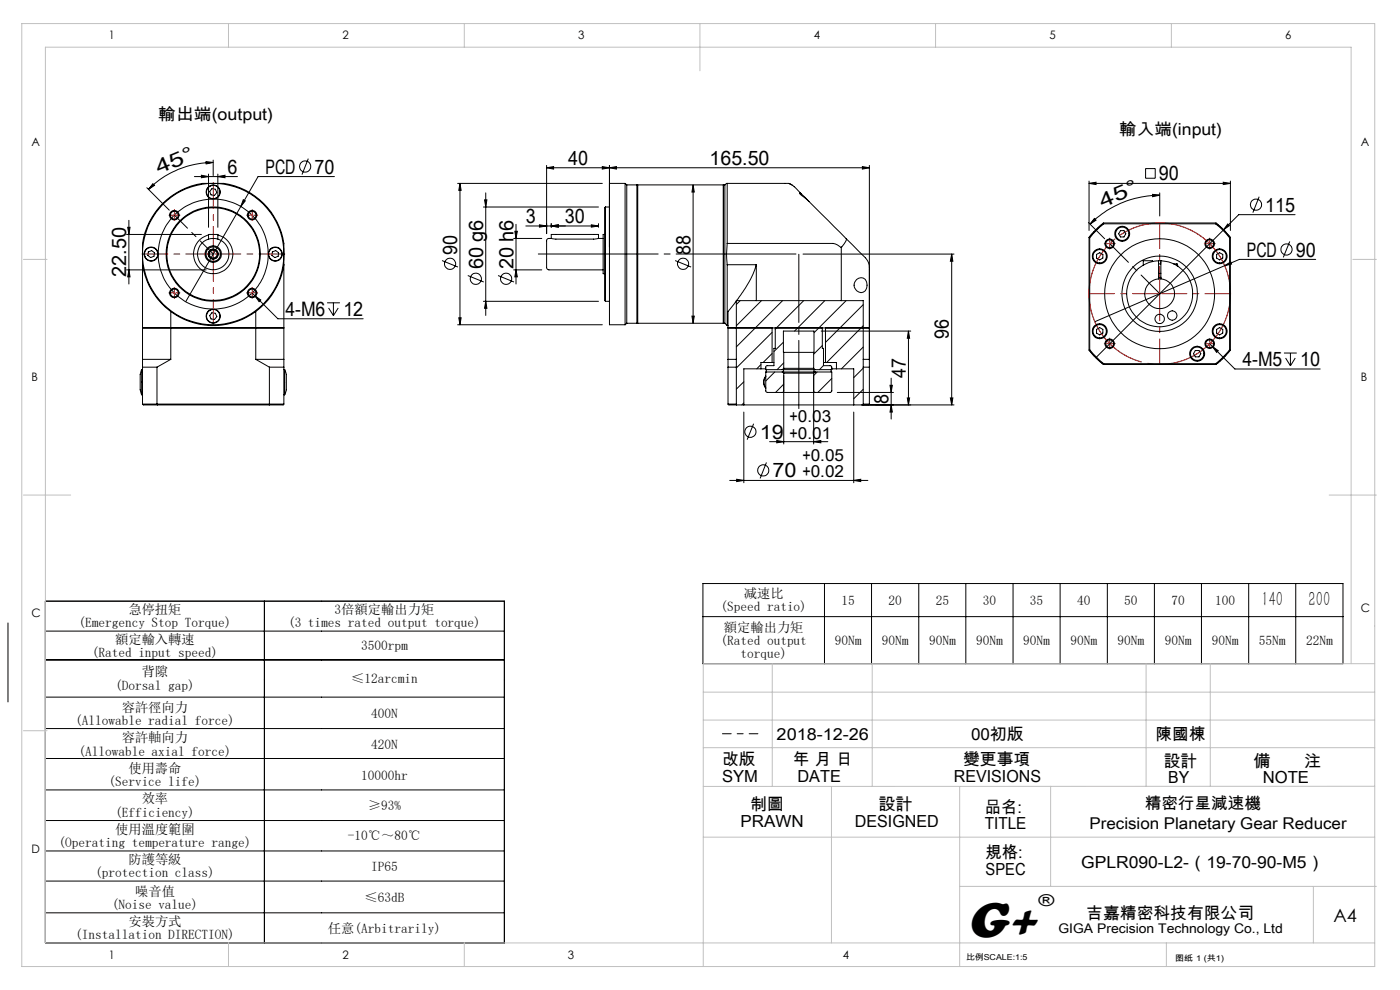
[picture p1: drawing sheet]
<svg xmlns="http://www.w3.org/2000/svg" width="297mm" height="210mm" viewBox="0 0 297 210" stroke-linecap="round" stroke-linejoin="round" font-family="sans-serif">
<g fill="none" stroke="#000" stroke-width=".21">
<path d="M31.2 39.8l4.7 4.8M32.4 39l.4 .3-1.3 .9zM41.2 37.5h9.2M42.7 37.2l1.5 .3-1.5 .2zM43.7 34.3l1.5 .2-1.5 .3zM44.2 36.9v11.3M45.2 34.5a19.2 19.2 0 0 0-13.7 5.7M45.2 34v3.2M46.2 37.5l1.5-.3v.5zM46.2 36.9v11.3M65.4 33.6l-1.3 3.4M70.9 37.5h-16.1l-3.7 6.3"/>
<path d="M97.1 38.9h30.7M97.6 38.9l.2 1.5h-.5zM97.6 38.9v30M116 35.6l1.4-.3v.6zM116 35.1v14.5M116 35.6h68.4M127.8 35.3l1.5 .3-1.5 .3zM129.3 35.6l1.5-.3v.6zM129.3 35.1v17.3M132.6 38.9v30M132.6 38.9h-3.3v30h3.3M132.6 38.9l.4 .3"/>
<path d="M133 39.2v29.4M133 39.2h2.1M135.1 39.2v29.4M135.1 39.2l.2 .1M135.3 39.2v29.4M135.3 39.2h18.5M147 39.2l.3 1.5h-.5zM147 39.2v29.4M153.5 39.2v29.4M153.8 39.2v29.4M153.8 39.2l.3-.3h13.2l.7 .4M154.3 38.9v12.7"/>
<path d="M167.4 38.9l1 .6 1.6 1.6M183 35.3l1.4 .3-1.4 .3zM184.4 35.1v50.6M231 38.9l1.5-.2v.4zM231 38.4v10.5M231 38.9h30M243 35.8h2.1v2h-2.1zM259.5 38.7l1.5 .2-1.5 .2zM261 38.4v10.5M26.8 57.2h16.9M26.8 49.7h15.9M27.1 48.2h.5l-.3 1.5z"/>
<path d="M27.3 57.2l.3 1.5h-.5zM27.3 46.7v13.5M30.2 53.9a15 15 0 0 0 15 15 15 15 0 0 0 15-15M30.2 53.9a15 15 0 0 1 15-15 15 15 0 0 1 15 15M30.2 53.9a14.4 14.4 0 0 1 6.1-12.3 13.9 13.9 0 0 1 8.9-2.7 14.6 14.6 0 0 1 13.6 8.2 12.7 12.7 0 0 1 1.4 6.8M30.2 56.2a15.2 15.2 0 0 0 15 12.9 15.2 15.2 0 0 0 15-12.9M30.2 53.9v2.3M30.2 56.2v29.5M31.5 53.4l.7-.2 .6 .4-.1 .8-.7 .2-.6-.4zM44.2 50.7v-1h2v1M44.2 49.8a4.2 4.2 0 0 0-2.4 6.5 4.2 4.2 0 0 0 6.9 0 4.2 4.2 0 0 0-2.5-6.5M44.9 40l.8 .1 .3 .7-.5 .6-.7-.1-.3-.7z"/>
<path d="M51.1 43.8l-11.7 20.2M51.6 42.4l.4 .2-.9 1.2zM57.8 53.4l.7-.2 .6 .4-.1 .8-.7 .2-.6-.4zM60.2 53.9v2.3M60.2 56.2v29.5M93.8 55.3l3.4 1.3M99.2 58.4l3.4 1.4M102.6 43.9h24.4M102.8 42.4h.5l-.3 1.5zM103 40.9v26M105.7 58.4l3.3 1.4M109 57.2h5.9"/>
<path d="M109 50.6h5.9M109.2 49.1h.5l-.2 1.5zM109.5 57.2l.2 1.5h-.5zM109.5 47.6v12.6M111.5 47.9h15.5M114.4 47.7l1.6 .2-1.6 .3zM116.9 47.9l1.6-.2v.5zM116.9 50.6v-.9h10.1v.9M116.9 50.6h-.7l-.2 .4v5.8l.2 .3 11.8 .1M116.9 50.6l.9 .1h8.4l.8-.1M116.9 47.4v.8M125.4 47.7l1.6 .2-1.6 .3z"/>
<path d="M127 50.6h1M127 47.4v.8M128.3 49.7h-.3v8.4h.3M128.4 43.9v20M128.4 43.9l-.1 .2v17.8a2.81 2.81 0 0 0 .1 2M128.4 43.9h.9M143.2 55.3l3.4 1.3M154.3 51.6l-.2 2.3 .2 2.3M154.3 51.6h22.4l1 .4 .8 .5M154.3 56.2v12.9M154.3 56.2h6.1M160.4 56.2a26.2 26.2 0 0 1-4.2 7.6"/>
<path d="M160.4 56.2v7.6M170 41.1l-.3-.2a.65 .65 0 0 0 .5 .7l1.2 .9M170 41.1l1.4 1.4M170.4 53.9h32M171.4 42.5l8.1 8.2M178.5 52.5v11.3M179.5 50.7l-.1 .6-.9 1.2M179.5 50.7l4.3 4.3a2.85 2.85 0 0 1 .6 1.8M181.7 59.3a1.32 1.32 0 0 1 1.6-.2 1.32 1.32 0 0 1 .6 1.4 1.37 1.37 0 0 1-1.1 1.6 1.37 1.37 0 0 1-1.6-1.3 1.62 1.62 0 0 1 .5-1.5zM201.9 53.9l.2 1.5h-.5zM201.9 53.9v32M230.9 47.2l3.5 3.5"/>
<path d="M231 50.4h.2M231.2 50.4v23.8M232.2 46.3l.3 .4-1.3 .8zM232.4 48.9l1.7-1.6h23.9l1.2 1.1 1.8 2v23.9l-.9 1-2.1 2h-23.9l-1.2-1-1.9-2v-23.9zM232.6 54l.7-.4 .7 .4v.7l-.7 .4-.7-.4zM234.1 47.5l-2.9 2.9M234.1 47.5v-.2l-.8 .7-2.3 2.4M234.1 47.5h23.8M237.7 48.9h.7l.4 .7-.4 .7h-.7l-.4-.7zM242.5 55.3v1M242.5 55.3h.1M242.5 55.3h2v.2"/>
<path d="M244.5 41.2l1.5 .2-1.5 .3zM245.8 58.8v.4M245.8 59.2a3.2 3.2 0 0 0-2.5 4.8 3.2 3.2 0 0 0 5.4 0 3.2 3.2 0 0 0-2.4-4.8M245.8 55.3l-1.3 .2M245.8 55.3v3.5M245.8 59.2h.5M245.8 55.3h.5M245.8 58.8h.5M245.8 56h.5M245.8 58h.5M246 41.4a21 21 0 0 0-14.8 6.1M246 40.9v4.9"/>
<path d="M246.3 55.3v3.5M246.3 55.3a7 7 0 0 1 6 10.2 7 7 0 0 1-11.7 1.1 7 7 0 0 1 3.9-11.1M246.3 58.8v.4M249 56h.7M249.7 56v.4M249.7 56l.1 .5M257.9 47.5l1.9 1.7 1 1.2M257.9 47.5l.1-.2 1.6 1.4M258.1 54l.6-.4 .7 .4v.7l-.7 .4-.6-.4zM259.6 48.7l1.4 1.7h-.2M259.8 56.4l1.3-.8 .2 .4zM259.8 56.4l-27.6 11.9"/>
<path d="M260.5 47.5l.3 .4-1.2 .8zM260.8 50.4v23.8M267.1 41.7l-1.3 3.4M273.6 51.2l-1.4 3.4M274.7 45.5h-11.9l-30.3 30.4M279.1 55h-16.2l-3.1 1.4M30.1 78.4v5.3M30.1 78.4l-.4 1.5a8.5 8.5 0 0 0 .3 3.7l.1 .1M30.1 78.4h.1M30.2 76.2h6M30.2 77.9h3.1M30.2 69.6h30"/>
<path d="M33.3 77.9v7.8M36.2 76.2l-2.9 1.7M36.2 66.1v10.1M44.9 66.3l.8 .2 .3 .7-.5 .6-.7-.1-.3-.8zM53.5 62.2l5.4 5.4h18.1M54.1 62.8l1.2 .8-.3 .4zM54.3 76.2h5.9M54.3 66.1v10.1M54.3 76.2l2.8 1.7M57.1 77.9h3.1M57.1 77.9v7.8M60.2 78.4h.2"/>
<path d="M60.4 78.4v5.3M60.4 78.4l.1 .4a13.4 13.4 0 0 1 .1 4.3l-.2 .6M69.4 64.2h2.7M69.7 65.3l1 1.6M70.7 64.2v2.7M71.8 65.3l-1.1 1.6M97.1 68.9h30.7M97.3 67.4h.5l-.2 1.5zM102.6 63.9h24.4M103 63.9l.3 1.5h-.5zM128.4 63.9h.9M133 68.6l-.4 .3"/>
<path d="M133 68.6h20.8M146.8 67.1h.5l-.3 1.5zM153.8 68.6l.5 .5M154.3 69.1h.1M154.4 77.9h1.8M154.4 76.2h1.8M154.4 69.6h30M156.2 63.8l-1.8 2.3v19.6M156.2 63.8v22.1M156.2 63.8h4.2M156.2 63.8h.1M157 63.8l-.8 .8"/>
<path d="M160.4 63.8h18.1M161.4 78.2h1.1M161.4 78.2h-3.6v7.7M161.4 77.3l-.9 .9M161.5 63.8l-5.3 5.3M162.5 79.8v.1a1.96 1.96 0 0 0 0 2.4M162.5 79.8a2.06 2.06 0 0 0 0 2.6M162.6 78.4v.5M163.8 76.9h.4M163.8 76.9h-2.4v1.3M163.8 69.6v7.3M163.8 70.5l-7.6 7.6"/>
<path d="M163.8 75l-1.9 1.9M164.4 78.9l-1.9 1.9M164.5 69.6v4.3h-.3v3.7h-1.6l-.1 .2v.6h3.4M165.9 78.9h-3.4v4.2l.3 .1h3.1M165.9 78.4h.3M165.9 78.9h.3M165.9 78.9l.4 .3M166 63.8l-9.8 9.8M166.2 72.6l-2 2M166.2 78.4h6.5M166.2 78.9h6.5M166.2 78.4v.5"/>
<path d="M166.3 78.1h6.3M166.3 79.2h6.3M166.3 74.7h6.3M166.3 74.7v3.4M166.3 79.2v15M166.3 74.7l-.1-4.5h6.5l-.1 4.5M166.3 78.1l-.4 .3M166.3 77l-1.4 1.4M170.5 63.8l-6 6M172.6 74.7v3.4M172.6 79.2v15M172.6 78.1l.3 .3"/>
<path d="M172.7 78.4h.2M172.7 78.9h.2M172.7 78.4v.5M172.9 78.9h3.6l-.1 4.1-.3 .2h-3.2M172.9 78.9l-.3 .3M173.4 78.9l-.8 .7M174.2 70.2h19M174.4 69.6v4.3h.3v3.7h1.5l.3 .3v.5h-3.6M174.4 73.3l-1.8 1.8M174.7 76.9h.4M174.7 77.5l-.9 .9M175 63.8l-6.4 6.4"/>
<path d="M175.1 76.9h2.3v1.3M175.1 69.6v7.3M176.3 78.4v.5M176.5 78.2h.9M177.4 78.2h3.7v7.7M178.5 63.8h4.6v12.4M179.5 63.8l-6.8 6.8M183.1 76.2h1.3M183.1 77.9h1.3M183.1 76.2v1.7M183.1 77.9v8h1.2l.1-.2M183.1 64.6l-8 8"/>
<path d="M183.1 69.1l-7.7 7.8M183.1 73.6l-4.6 4.6M183.1 78.1l-2 2M192.7 70.2l.3 1.5h-.5zM192.7 70.2v15.7M231.2 74.2l2.9 2.9M231.2 74.2l-.2 .1 1.1 1.2 2 1.8v-.2M232.6 69.9l.7-.4 .7 .4v.8l-.7 .3-.7-.3zM234.1 77.1h23.8M253.6 74.4h.8l.3 .6-.3 .7h-.8l-.4-.7zM256.6 72.9l5.4 5.4h18.1M257.2 73.5l1.2 .9-.3 .3z"/>
<path d="M258.1 69.9l.6-.4 .7 .4v.8l-.7 .3-.6-.3zM260.8 74.2l-1.3 1.5-1.6 1.4M260.8 74.2l.2 .1-1.8 2-1.2 1-.1-.2M272.4 74.9h2.7M272.7 75.9l1.1 1.7M273.8 74.9v2.7M274.8 75.9l-1 1.7M30.1 83.7h.1M30.2 85.7h3.1M30.2 85.7l.2 .2h3M33.3 85.7l.1 .2M33.3 85.7h23.8"/>
<path d="M33.4 85.9h23.7M57.1 85.7h3.1M57.1 85.7v.2M60.2 85.7l-.1 .2h-3M60.2 83.7h.2M154.4 85.7h1.8M154.4 85.7l.2 .2h1.6M156.2 85.9h1.6M157.8 87.4v15M157.8 85.9h23.3M157.8 85.5l-.4 .4M157.8 81l-1.6 1.5"/>
<path d="M159.9 89.9l-1.4 3.4M162.6 98.1l-1.3 3.4M163.3 93.7h12.3M164.8 93.4l1.5 .3-1.5 .2zM165.9 83.2h7M166.3 82.9l-.1 .2-.3 .1M166.3 81.5l-1.8 1.7M172.6 93.7l1.5-.3v.5zM172.6 82.9l.3 .3M176.5 80.3l-3 2.9M177.6 83.2h11.9M181.1 87.4v15"/>
<path d="M183.1 85.7h1.3M183.1 82.6l-2 2M188.8 81.7h.5l-.2 1.5zM189.1 85.9l.2 1.5h-.5zM189.1 80.2v8.7M192.5 84.4h.5l-.3 1.5zM201.6 84.4h.5l-.2 1.5zM202.4 85.9h-21.3M154.8 101.9h29.3M156.3 101.7l1.5 .2-1.5 .3zM181.1 101.9l1.5-.2v.5zM1.7 132.1v16.8"/>
<path d="M9.6 127.5h97.4v72.5h-97.4zM9.6 133.9h97.4M9.6 140h97.4M56.1 127.5v72.5M149.1 123.8h135.8v17h-135.8zM149.1 130.8h135.8M174.9 123.8v17M184.9 123.8v17M194.9 123.8v17M204.9 123.8v17M214.9 123.8v17M224.9 123.8v17"/>
<path d="M234.9 123.8v17M244.9 123.8v17M254.9 123.8v17M264.9 123.8v17M274.9 123.8v17M9.6 147.9h97.4M9.6 154.5h97.4M9.6 160.9h97.4M9.6 167.6h97.4M9.6 174.1h97.4M9.6 180.5h97.4M9.6 186.9h97.4"/>
<path d="M9.6 193.6h97.4"/>
<circle cx="64.7" cy="35.3" r="1.2"/>
<circle cx="32.1" cy="53.9" r="1.51"/>
<circle cx="32.1" cy="53.9" r="1.42"/>
<circle cx="37" cy="45.7" r=".84"/>
<circle cx="37" cy="45.6" r="1"/>
<circle cx="45.2" cy="53.9" r="11.7"/>
<circle cx="45.2" cy="53.9" r="9.8"/>
<circle cx="45.2" cy="53.9" r="1.01"/>
<circle cx="45.2" cy="40.7" r="1.42"/>
<circle cx="45.2" cy="53.9" r="1.75"/>
<circle cx="45.2" cy="53.9" r="1.06"/>
<circle cx="45.2" cy="53.9" r="3.3"/>
<circle cx="45.2" cy="40.7" r="1.49"/>
<circle cx="45.2" cy="53.9" r="10"/>
<circle cx="45.2" cy="53.9" r=".84"/>
<circle cx="45.2" cy="53.9" r="1.52"/>
<circle cx="53.5" cy="45.6" r="1.01"/>
<circle cx="53.5" cy="45.7" r=".84"/>
<circle cx="58.4" cy="53.9" r="1.4"/>
<circle cx="58.4" cy="53.9" r="1.51"/>
<circle cx="95.5" cy="56" r="1.18"/>
<circle cx="100.9" cy="59.1" r="1.18"/>
<circle cx="107.4" cy="59.1" r="1.19"/>
<circle cx="144.9" cy="56" r="1.18"/>
<circle cx="233.3" cy="54.4" r="1.58"/>
<circle cx="233.3" cy="54.3" r="1.42"/>
<circle cx="235.4" cy="51.7" r="1.01"/>
<circle cx="235.4" cy="51.7" r=".84"/>
<circle cx="238.1" cy="49.6" r="1.58"/>
<circle cx="238.1" cy="49.6" r="1.43"/>
<circle cx="256.6" cy="51.7" r="1.02"/>
<circle cx="256.6" cy="51.7" r=".84"/>
<circle cx="258.7" cy="54.4" r="1.58"/>
<circle cx="258.7" cy="54.4" r="1.41"/>
<circle cx="266.5" cy="43.4" r="1.19"/>
<circle cx="272.9" cy="52.9" r="1.18"/>
<circle cx="37" cy="62.2" r="1"/>
<circle cx="37" cy="62.1" r=".83"/>
<circle cx="45.2" cy="67" r="1.42"/>
<circle cx="45.2" cy="67.1" r="1.49"/>
<circle cx="53.5" cy="62.1" r="1.01"/>
<circle cx="53.5" cy="62.1" r=".84"/>
<circle cx="233.3" cy="70.3" r="1.59"/>
<circle cx="233.3" cy="70.3" r="1.42"/>
<circle cx="235.4" cy="72.9" r="1.01"/>
<circle cx="235.4" cy="72.9" r=".84"/>
<circle cx="246" cy="62.3" r="11.7"/>
<circle cx="246" cy="62.3" r="8"/>
<circle cx="246" cy="67.6" r="1"/>
<circle cx="248.7" cy="66.9" r="1"/>
<circle cx="254" cy="75" r="1.42"/>
<circle cx="254" cy="75" r="1.59"/>
<circle cx="256.6" cy="72.9" r="1.02"/>
<circle cx="256.6" cy="72.9" r=".83"/>
<circle cx="258.7" cy="70.3" r="1.59"/>
<circle cx="258.7" cy="70.3" r="1.41"/>
<circle cx="159.2" cy="91.6" r="1.18"/>
<circle cx="161.9" cy="99.8" r="1.18"/>
</g>
<path d="M260.4 57.9a15 15 0 0 0-25.1-6.1 15 15 0 0 0 6.7 24.9 15 15 0 0 0 18.7-17.7l-.3-1.1" fill="none" stroke="#f00" stroke-width=".25" stroke-dasharray="30.5 1.3 1.3 1.3" stroke-dashoffset="2.4" stroke-linecap="butt"/>
<path d="M114.2 53.9h54.7" fill="none" stroke="#000" stroke-width=".21" stroke-dasharray="30.5 1.3 1.3 1.3" stroke-dashoffset="5.1"/>
<path d="M169.5 53.9v32.8" fill="none" stroke="#000" stroke-width=".21" stroke-dasharray="30.5 1.3 1.3 1.3" stroke-dashoffset="16"/>
<g fill="none" stroke="#f00" stroke-width=".21" stroke-dasharray="30.5 1.3 1.3 1.3">
<path d="M36.7 45.6h-.9M37 45.3v-.8M37 46v.8M37.3 45.6h.9M53.2 45.6h-.9M53.5 45.3v-.8M53.5 46v.8M53.8 45.6h.9M235.1 51.7h-.8M235.4 51.4v-.9M235.4 52v.9M235.8 51.7h.8"/>
<path d="M256.3 51.7h-.8M256.6 51.4v-.9M256.6 52v.9M257 51.7h.8M36.7 62.1h-.9M37 61.8v-.8M37 62.5v.8M37.3 62.1h.9M53.2 62.1h-.9M53.5 61.8v-.8M53.5 62.5v.8M53.8 62.1h.9"/>
<path d="M235.1 72.9h-.8M235.4 72.6v-.9M235.4 73.2v.9M235.8 72.9h.8M256.3 72.9h-.7M256.6 72.6v-.7M256.6 73.2v.7M257 72.9h.6"/>
</g>
<path d="M44.9 53.9h-14.8M45.2 53.5v-14.8M45.2 54.2v14.8M45.6 53.9h14.8" fill="none" stroke="#f00" stroke-width=".21" stroke-dasharray="30.5 1.3 1.3 1.3" stroke-dashoffset="25"/>
<path d="M245.7 62.3h-14.7M246 62v-14.7M246 62.6v14.7M246.4 62.3h14.6" fill="none" stroke="#f00" stroke-width=".21" stroke-dasharray="30.5 1.3 1.3 1.3" stroke-dashoffset="25.1"/>
<g fill="none" stroke="#f00" stroke-width=".21">
<path d="M36.8 45.6h.3M37 45.5v.3M45 53.9h.4M45.2 53.7v.4M53.3 45.6h.4M53.5 45.5v.3M235.2 51.7h.4M235.4 51.5v.4M256.5 51.7h.3M256.6 51.5v.4M36.8 62.2h.3M37 62v.3"/>
<path d="M53.3 62.2h.4M53.5 62v.3M235.2 72.9h.4M235.4 72.8v.3M245.9 62.3h.3M246 62.2v.3M256.5 72.9h.3M256.6 72.8v.3"/>
</g>
<path d="M153.3 155.6h7.5" fill="none" stroke="#000" stroke-width=".21" stroke-dasharray="30.5 1.3 1.3 1.3" stroke-dashoffset="28.6"/>
<path d="M37 45.6l8.2 8.3" fill="none" stroke="#000" stroke-width=".21" stroke-dasharray="30.5 1.3 1.3 1.3" stroke-dashoffset="26.6"/>
<path d="M235.4 51.7l10.6 10.6" fill="none" stroke="#000" stroke-width=".21" stroke-dasharray="30.5 1.3 1.3 1.3" stroke-dashoffset="24.9"/>
<g fill="none" stroke="#c0c0c0" stroke-width=".21">
<path d="M4.6 5h287v200h-287zM48.5 5v5M98.5 5v5M148.5 5v10M198.5 5v5M248.5 5v5M5 55h5M287 55h5M5 105h10M282 105h10M5 155h5M149.2 152.7h142.4"/>
<path d="M149.2 146.8h142.4M149.2 158.6h142.4M163.8 140.8v26M185 140.8v26M243.1 140.8v26M256.8 140.8v26M286.6 140.8v-130.8h-277v190h282M291.6 140.8h-142.4v64.2M149.2 177.6h142.4M176.4 166.8v33.2M203.6 166.8v38.2M222.9 166.8v21.2"/>
<path d="M291.6 166.8h-142.4M203.6 188h88.4M278.6 188v12M48.5 200v5M98.5 200v5M247.4 200v5"/>
</g>
<g fill="#000">
<path d="M43.7 34.3l1.5 .2-1.5 .3zM32.4 39l.4 .3-1.3 .9z"/>
<path d="M127.8 35.3l1.5 .3-1.5 .3zM116 35.6l1.4-.3v.6zM116.9 47.9l1.6-.2v.5zM114.4 47.7l1.6 .2-1.6 .3zM172.6 93.7l1.5-.3v.5zM164.8 93.4l1.5 .3-1.5 .2z"/>
<path d="M129.3 35.6l1.5-.3v.6zM183 35.3l1.4 .3-1.4 .3zM116.9 47.9l1.6-.2v.5zM125.4 47.7l1.6 .2-1.6 .3zM42.7 37.2l1.5 .3-1.5 .2zM46.2 37.5l1.5-.3v.5zM54.1 62.8l.9 1.2 .3-.4zM231 38.9l1.5-.2v.4zM259.5 38.7l1.5 .2-1.5 .2zM260.5 47.5l-.9 1.2 1.2-.8zM257.2 73.5l.9 1.2 .3-.3z"/>
<path d="M147 39.2l.3 1.5h-.5zM146.8 67.1h.5l-.3 1.5zM192.7 70.2l.3 1.5h-.5zM192.5 84.4h.5l-.3 1.5zM188.8 81.7h.5l-.2 1.5zM189.1 85.9l.2 1.5h-.5zM27.1 48.2h.5l-.3 1.5zM27.3 57.2l.3 1.5h-.5z"/>
<path d="M51.6 42.4l-.5 1.4 .9-1.2zM259.8 56.4l1.5-.4-.2-.4z"/>
<path d="M109.5 57.2l.2 1.5h-.5zM109.2 49.1h.5l-.2 1.5zM103 63.9l.3 1.5h-.5zM102.8 42.4h.5l-.3 1.5zM97.3 67.4h.5l-.2 1.5zM97.6 38.9l.2 1.5h-.5zM201.6 84.4h.5l-.2 1.5zM201.9 53.9l.2 1.5h-.5z"/>
<path d="M244.5 41.2l1.5 .2-1.5 .3zM232.2 46.3l.3 .4-1.3 .8z"/>
<path d="M156.3 101.7l1.5 .2-1.5 .3zM181.1 101.9l1.5-.2v.5z"/>
</g>
<text font-size="11" x="205.1" y="198.7">G+</text>
<g font-size="4.4">
<text x="267.6" y="128.6">140</text>
<text x="277.6" y="128.6">200</text>
</g>
<g font-size="4.2">
<text x="120.5" y="35">40</text>
<text x="150.5" y="35">165.50</text>
<text x="33.7" y="37" transform="rotate(-23 33.7 37)">4 5 °</text>
<text x="48.3" y="36.8">6</text>
<text x="56.3" y="36.8">PCD</text>
<text x="66.7" y="36.8">70</text>
<text x="245.8" y="38.3">90</text>
<text x="111.6" y="47.3">3</text>
<text x="119.8" y="47.3">30</text>
<text x="233.9" y="44.1" transform="rotate(-23 233.9 44.1)">4 5 °</text>
<text x="268.4" y="44.9">115</text>
<text x="97" y="54" transform="rotate(-90 97 54)">90</text>
<text x="146.5" y="54" transform="rotate(-90 146.5 54)">88</text>
<text x="26.8" y="58.8" transform="rotate(-90 26.8 58.8)">22.50</text>
<text x="102.5" y="57.2" transform="rotate(-90 102.5 57.2)">60 g6</text>
<text x="108.9" y="57.2" transform="rotate(-90 108.9 57.2)">20 h6</text>
<text x="264.5" y="54.4">PCD</text>
<text x="274.9" y="54.4">90</text>
<text x="60.6" y="67">4-M6</text>
<text x="72.8" y="67">12</text>
<text x="201.3" y="72" transform="rotate(-90 201.3 72)">96</text>
<text x="263.6" y="77.7">4-M5</text>
<text x="275.9" y="77.7">10</text>
<text x="192.1" y="80.2" transform="rotate(-90 192.1 80.2)">47</text>
<text x="188.5" y="85.6" transform="rotate(-90 188.5 85.6)">8</text>
<text x="161.2" y="93.1">19</text>
<text x="163.9" y="101.3">70</text>
</g>
<text font-size="3.9" x="282.9" y="195.5">A4</text>
<g font-size="3.5">
<text x="33.6" y="25.5">輸出端(output)</text>
<text x="237.5" y="28.7">輸入端(input)</text>
<text x="167.5" y="89.6">+0.03</text>
<text x="167.5" y="93.1">+0.01</text>
<text x="170.2" y="97.8">+0.05</text>
<text x="170.2" y="101.3">+0.02</text>
<text x="164.8" y="157">2018-12-26</text>
<text x="206" y="157">00初版</text>
<text x="245.2" y="157">陳國棟</text>
<text x="153.2" y="162.3">改版</text>
<text x="153.2" y="165.8">SYM</text>
<text x="168.2" y="162.3">年 月 日</text>
<text x="169.2" y="165.8">DATE</text>
<text x="202.4" y="165.8">REVISIONS</text>
<text x="204.3" y="162.3">變更事項</text>
<text x="246.9" y="162.6">設計</text>
<text x="247.9" y="166.1">BY</text>
<text x="265.9" y="162.6">備</text>
<text x="267.9" y="166.1">NOTE</text>
<text x="276.6" y="162.6">注</text>
<text x="159.1" y="171.9">制圖</text>
<text x="186.4" y="171.9">設計</text>
<text x="208.9" y="172.4">品名:</text>
<text x="157.1" y="175.4">PRAWN</text>
<text x="181.3" y="175.4">DESIGNED</text>
<text x="208.9" y="175.9">TITLE</text>
<text x="209.1" y="182.1">規格:</text>
<text x="209.1" y="185.6">SPEC</text>
<text x="229.3" y="184.2">GPLR090-L2-（19-70-90-M5）</text>
<text x="220.3" y="192.2">®</text>
<text x="230.5" y="194.8">吉嘉精密科技有限公司</text>
</g>
<g font-size="3.4">
<text x="242.9" y="171.6">精密行星減速機</text>
<text x="231.1" y="175.9">Precision Planetary Gear Reducer</text>
</g>
<g font-size="2.8">
<text x="27.2" y="130.3">急停扭矩</text>
<text x="71" y="130.3">3倍額定輸出力矩</text>
<text x="152.8" y="129.7">(Speed ratio)</text>
<text x="157.8" y="126.9">减速比</text>
<text x="178.5" y="128.3">15</text>
<text x="188.5" y="128.3">20</text>
<text x="198.5" y="128.3">25</text>
<text x="208.5" y="128.3">30</text>
<text x="218.5" y="128.3">35</text>
<text x="228.5" y="128.3">40</text>
<text x="238.5" y="128.3">50</text>
<text x="248.5" y="128.3">70</text>
<text x="257.8" y="128.3">100</text>
<text x="16.7" y="133.1">(Emergency Stop Torque)</text>
<text x="24.4" y="136.5">額定輸入轉速</text>
<text x="61.1" y="133.1">(3 times rated output torque)</text>
<text x="76.6" y="137.9">3500rpm</text>
<text x="152.8" y="136.8">(Rated output</text>
<text x="153.6" y="134">額定輸出力矩</text>
<text x="177.1" y="136.8">90Nm</text>
<text x="187.1" y="136.8">90Nm</text>
<text x="197.1" y="136.8">90Nm</text>
<text x="207.1" y="136.8">90Nm</text>
<text x="217.1" y="136.8">90Nm</text>
<text x="227.1" y="136.8">90Nm</text>
<text x="237.1" y="136.8">90Nm</text>
<text x="247.1" y="136.8">90Nm</text>
<text x="257.1" y="136.8">90Nm</text>
<text x="267.1" y="136.8">55Nm</text>
<text x="277.1" y="136.8">22Nm</text>
<text x="19.5" y="139.3">(Rated input speed)</text>
<text x="30.1" y="143.5">背隙</text>
<text x="157.1" y="139.6">torque)</text>
<text x="24.4" y="146.3">(Dorsal gap)</text>
<text x="74.5" y="144.9">≤12arcmin</text>
<text x="15.9" y="153.8">(Allowable radial force)</text>
<text x="25.8" y="151">容許徑向力</text>
<text x="78.7" y="152.4">400N</text>
<text x="16.6" y="160.3">(Allowable axial force)</text>
<text x="25.8" y="157.5">容許軸向力</text>
<text x="78.7" y="158.9">420N</text>
<text x="23" y="166.8">(Service life)</text>
<text x="27.2" y="164">使用壽命</text>
<text x="76.6" y="165.4">10000hr</text>
<text x="24.4" y="173.2">(Efficiency)</text>
<text x="30.1" y="170.4">效率</text>
<text x="78" y="171.8">≥93%</text>
<text x="12.4" y="179.7">(Operating temperature range)</text>
<text x="24.4" y="176.9">使用溫度範圍</text>
<text x="73.8" y="178.3">-10℃～80℃</text>
<text x="27.2" y="183.3">防護等級</text>
<text x="78.7" y="184.7">IP65</text>
<text x="20.2" y="186.1">(protection class)</text>
<text x="28.7" y="190">噪音值</text>
<text x="77.3" y="191.4">≤63dB</text>
<text x="23.7" y="192.8">(Noise value)</text>
<text x="27.2" y="196.4">安裝方式</text>
<text x="69.6" y="197.8">任意(Arbitrarily)</text>
<text x="224.5" y="197.8">GIGA Precision Technology Co., Ltd</text>
<text x="16" y="199.2">(Installation DIRECTION)</text>
</g>
<g font-size="2.5">
<text x="23.1" y="8.4">1</text>
<text x="72.7" y="8.4">2</text>
<text x="122.7" y="8.4">3</text>
<text x="172.7" y="8.4">4</text>
<text x="222.7" y="8.4">5</text>
<text x="272.7" y="8.4">6</text>
<text x="6.7" y="30.9">A</text>
<text x="288.7" y="30.9">A</text>
<text x="6.7" y="80.9">B</text>
<text x="288.7" y="80.9">B</text>
<text x="6.7" y="130.9">C</text>
<text x="288.7" y="129.9">C</text>
<text x="6.7" y="180.9">D</text>
<text x="23.1" y="203.4">1</text>
<text x="72.7" y="203.4">2</text>
<text x="120.5" y="203.4">3</text>
<text x="178.8" y="203.4">4</text>
</g>
<g font-size="1.7">
<text x="204.9" y="203.7">比例SCALE:1:5</text>
<text x="249.3" y="203.8">图纸 1 (共1)</text>
</g>
</svg>
